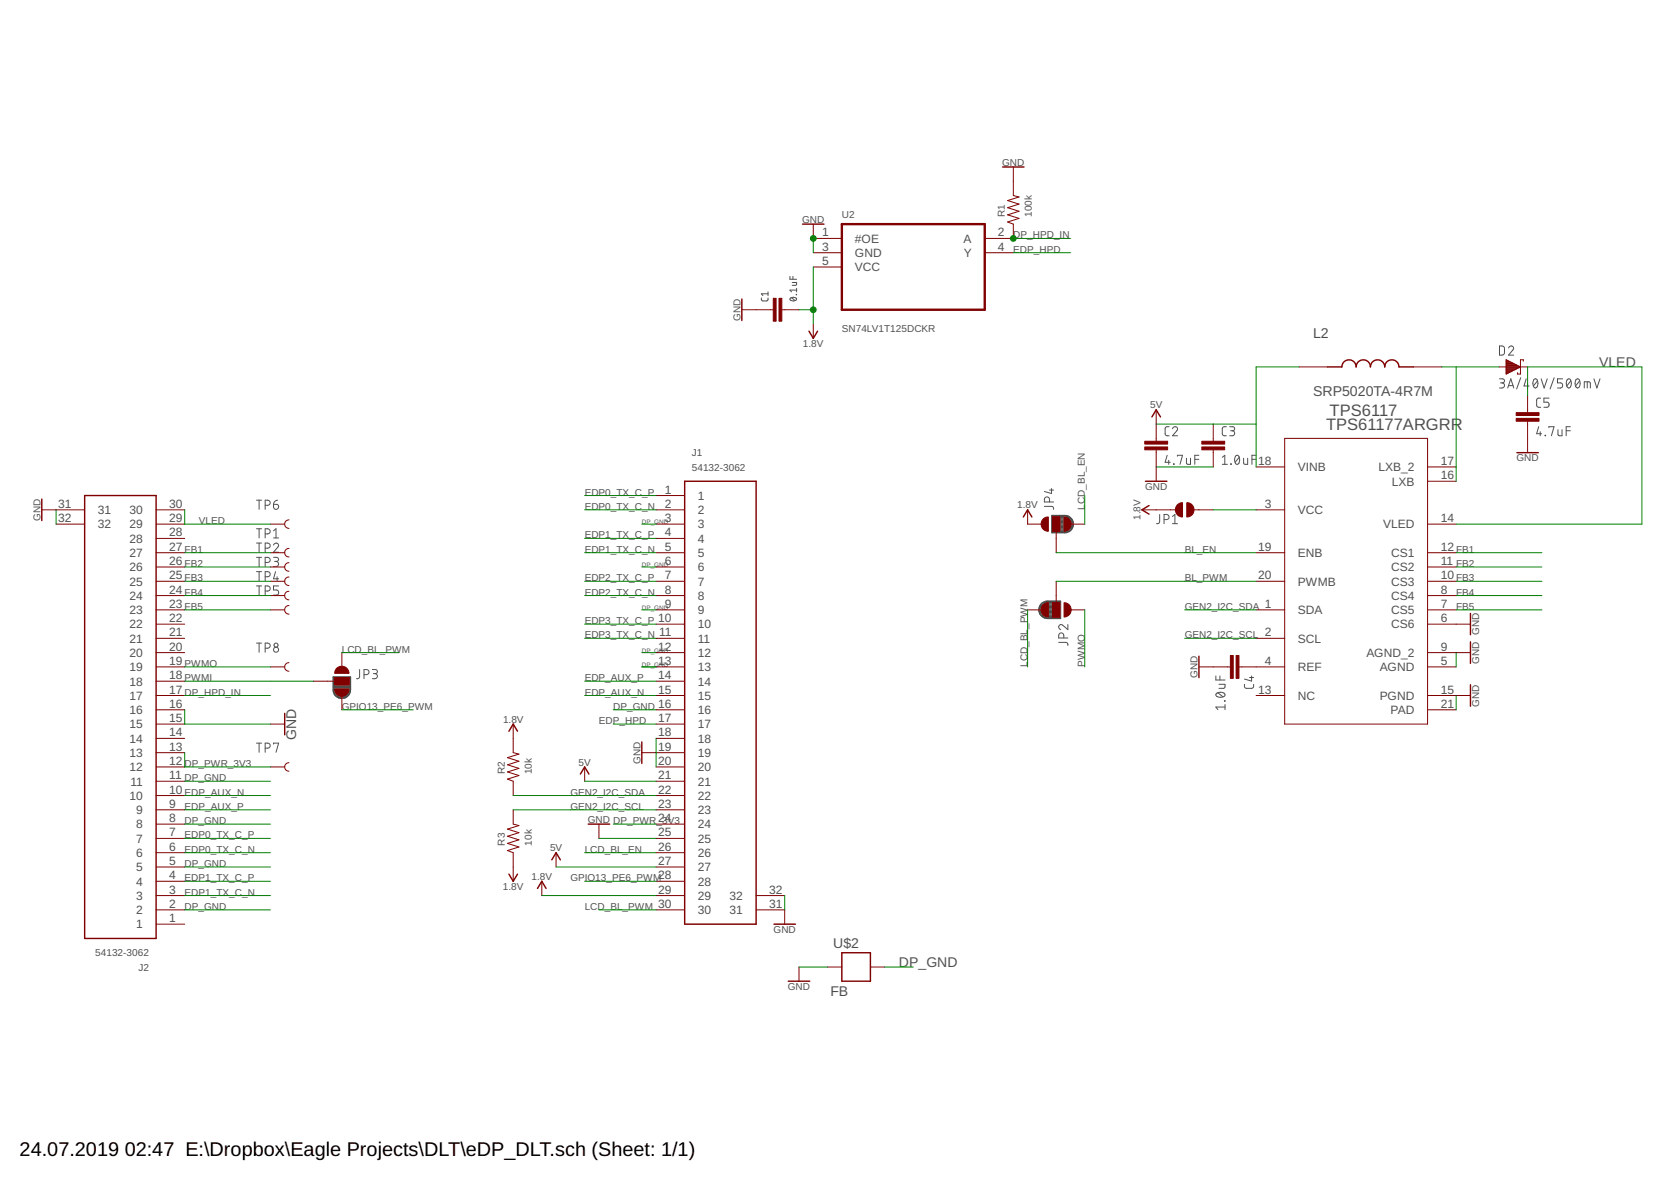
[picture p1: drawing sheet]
<svg xmlns="http://www.w3.org/2000/svg" width="297mm" height="210mm" viewBox="0 0 297 210" stroke-linecap="round" stroke-linejoin="round" font-family="sans-serif">
<g fill="none" stroke="#505050" stroke-width=".18">
<path d="M135.3 53l.1 .4 .2 .1h.8l.1-.2v-.3M136.5 51.9v.6M136.5 52.2h-1.2l.3 .3M140.4 49.1v.5h1.2M140.5 53a.77 .77 0 0 1 1.1 .2 .71 .71 0 0 1-1.2 0zM140.7 52.9l.6 .5M140.8 50.2h.8l-.1 .5h-.7M140.9 49.1v.5M141.5 52.3l.1 .1zM141.6 51.2v.7M141.6 51.6h-1.2l.3 .3M207.8 75.8l-.5 .1-.2 .3v1l.2 .2h.5"/>
<path d="M208.4 76.2a.44 .44 0 0 1 .7-.4 .44 .44 0 0 1 .1 .8l-.8 .8h.9M218 75.8l-.5 .1-.2 .3v1l.2 .2h.5M218.6 75.8h.5a.36 .36 0 0 1 .4 .4 .36 .36 0 0 1-.4 .4h-.3M219 76.6a.44 .44 0 0 1 .5 .4 .44 .44 0 0 1-.5 .4h-.4M266.6 67.3h.5a.36 .36 0 0 1 .3 .4 .36 .36 0 0 1-.3 .4h-.4M266.6 61.5h.4a.43 .43 0 0 1 .4 .4v.9l-.2 .3h-.6zM267 68.1a.46 .46 0 0 1 .4 .4 .46 .46 0 0 1-.4 .5h-.4M268 69l.6-1.7 .5 1.7M268.2 61.8a.44 .44 0 0 1 .6-.3 .44 .44 0 0 1 .1 .7l-.7 .9h.9M268.2 68.5h.8M270.3 67.1l-.7 2M271.3 67.3l-.4 1.3h.9"/>
<path d="M271.5 68.2v.8M272.7 67.4l.2-.1a.97 .97 0 0 1 0 1.7 1.03 1.03 0 0 1-.2-1.6zM273.3 67.7l-.7 .9M273.5 75.8l-.3 1.3h.8M273.8 76.7v.7M273.9 70.8h-.5l-.2 .3v1.1l.2 .1 .5 .1M274 67.3l.5 1.7 .5-1.7M274.7 77.4h.1M275.3 76v-.2h.9l-.4 1.6M275.4 70.8h-1v.7h.6a.46 .46 0 0 1 .4 .4 .46 .46 0 0 1-.4 .5h-.6M276.3 67.1l-.8 2M276.9 76.4l.1 .9 .2 .1h.5v-1"/>
<path d="M277.8 67.3h-.9v.8h.5a.46 .46 0 0 1 .4 .4 .46 .46 0 0 1-.4 .5h-.5M278.4 76.6h.7M278.6 67.4l.3-.1a.95 .95 0 0 1 0 1.7 1.01 1.01 0 0 1-.3-1.6zM279.1 75.8h-.7v1.6M279.2 67.7l-.7 .9M280.2 67.4l.2-.1a.97 .97 0 0 1 0 1.7 1.03 1.03 0 0 1-.2-1.6zM280.8 67.7l-.7 .9M281.6 69v-1.1h1l.1 1.1M282.2 67.9v1.1M283.3 67.3l.6 1.7 .5-1.7M45.6 94h.9M45.6 96.5h.9"/>
<path d="M45.6 99.1h.9M45.6 88.9h.9M46.1 88.9v1.6M46.1 94v1.6M46.1 96.5v1.6M46.1 99.1v1.6M47.1 94.9h.5a.46 .46 0 0 0 .4-.5 .46 .46 0 0 0-.4-.4h-.5v1.6M47.1 97.4h.5a.46 .46 0 0 0 .4-.4 .46 .46 0 0 0-.4-.5h-.5v1.6M47.1 100h.5a.46 .46 0 0 0 .4-.5 .46 .46 0 0 0-.4-.4h-.5v1.6M47.1 89.8h.5a.46 .46 0 0 0 .4-.4 .46 .46 0 0 0-.4-.5h-.5v1.6M48.6 96.9a.44 .44 0 0 1 .6-.4 .44 .44 0 0 1 .2 .7l-.8 .9h.9M48.6 99.1h.6a.36 .36 0 0 1 .3 .3 .36 .36 0 0 1-.3 .4h-.4"/>
<path d="M48.6 89.6h.6a.45 .45 0 0 1 .3 .5 .45 .45 0 0 1-.5 .4 .45 .45 0 0 1-.4-.4zM48.6 94.3l.5-.3v1.6M48.6 95.6h.9M49.1 99.8a.46 .46 0 0 1 .4 .4 .46 .46 0 0 1-.4 .5h-.5M49.3 88.9a.74 .74 0 0 0-.7 .7M185.7 90h1.4l.2 .2v.3M186.6 89.2v-.4a.46 .46 0 0 0-.5-.5 .46 .46 0 0 0-.4 .5v.4h1.6M186.6 87.1h.7M186.9 86.8v.9l-1.2-.3M206.1 91.4v1.5l-.2 .1-.3 .1M206.9 92.4h.5a.46 .46 0 0 0 .4-.5 .46 .46 0 0 0-.4-.5h-.5v1.7M207.5 80.9l-.4 1.3h.9"/>
<path d="M207.8 81.8v.7M208.4 93.1h.9M208.4 91.8l.5-.4v1.7M208.6 82.4l.1 .1zM209.3 81.1v-.2h.9l-.4 1.6M210.9 81.4v1l.3 .1h.4v-1.1M212.4 81.6h.7M213.1 80.9h-.7v1.6M217.3 82.5h.9M217.3 81.3l.4-.4v1.6M218.8 82.4l.1 .1zM219.7 81l.2-.1a.95 .95 0 0 1 0 1.6 1 1 0 0 1-.2-1.5z"/>
<path d="M220.3 81.3l-.7 .9M221.1 81.4v1l.2 .1h.5v-1.1M222.5 81.6h.8M223.3 80.9h-.8v1.6M45.6 101.6h.9M45.6 104.1h.9M45.6 114.3h.9M46.1 101.6v1.6M46.1 104.1v1.7M46.1 114.3v1.6M47.1 102.5h.5a.46 .46 0 0 0 .4-.4 .46 .46 0 0 0-.4-.5h-.5v1.6M47.1 105.1h.5a.46 .46 0 0 0 .4-.5 .46 .46 0 0 0-.4-.5h-.5v1.7"/>
<path d="M47.1 115.2h.5a.46 .46 0 0 0 .4-.4 .46 .46 0 0 0-.4-.5h-.5v1.6M49 101.6l-.4 1.3h.9M49.3 102.5v.7M49.5 104.1h-.9v.8h.6a.46 .46 0 0 1 .3 .4 .46 .46 0 0 1-.3 .5h-.6M63.9 119v1.4l-.2 .2h-.3M64.7 119.9h.5a.46 .46 0 0 0 .4-.4 .46 .46 0 0 0-.4-.5h-.5v1.6M66.2 119h.5a.36 .36 0 0 1 .4 .4 .36 .36 0 0 1-.4 .3h-.3M66.6 119.7a.46 .46 0 0 1 .5 .5 .46 .46 0 0 1-.5 .4h-.4M188.2 114.2h1.4l.2 .2v.3M189.1 113.4v-.5a.46 .46 0 0 0-.5-.4 .46 .46 0 0 0-.4 .4v.5h1.6M189.8 111v.9l-.9-.8a.45 .45 0 0 0-.7 .2 .45 .45 0 0 0 .4 .6M45.6 132.1h.9"/>
<path d="M46.1 132.1v1.6M47.1 133h.5a.44 .44 0 0 0 .4-.5 .44 .44 0 0 0-.4-.4h-.5v1.6M48.6 132.2v-.1h.9l-.4 1.6M216.1 120.1v.8h1.7M216.2 123.2a1.02 1.02 0 0 1 1.6 .3 .97 .97 0 0 1-1.7 0zM216.5 123.1l.9 .7M216.7 121.6h1.1l-.1 .6-.1 .1h-.9M216.9 120.1v.8M217.7 124.5l.1 .1zM217.8 125.7h-1.7l.4 .4M217.8 125.2v.9M221.2 121.6v.5l.4 .2h1l.2-.2v-.5"/>
<path d="M222.1 120.4h.7M222.5 120.1v1l-1.3-.4"/>
<circle cx="49.1" cy="114.7" r=".36"/>
<circle cx="49.1" cy="115.5" r=".46"/>
</g>
<g fill="none" stroke="#505050" stroke-width=".25">
<path d="M187 94.4h3.1M187 94.2h3.3M187 94h3.5M187 93.8h3.6M187 93.6h3.7M187 93.3h3.8M187 93.1h3.8M187 92.9h3.8M187 92.7h3.7M187 92.5h3.6M187 92.2h3.5M187 92h3.3"/>
<path d="M187 91.8h2.9M190.2 92l-.7-.3-2.5-.1v3.1h2.3a1.54 1.54 0 0 0 1.5-1.8M190.2 92l.6 .9M184.7 108.5h3.8M184.7 108.2h3.8M184.7 108.6l.1 .3M184.7 108.7h3.8M184.7 108h3.8M184.8 108.9l.3 .5M184.8 108.9h3.7M184.8 107.8h3.7M184.9 109.1h3.6"/>
<path d="M184.9 107.6h3.6M185 109.3h3.5M185.1 107.3h3.4M185.3 109.6h3.2M185.4 107.1h3.1M185.6 109.8h2.9M185.9 106.9h2.6v3h-2.6l-.4-.2-.4-.3M186.2 106.9a1.51 1.51 0 0 0-1.5 1.7M59.2 122.7h3.1M59.2 122.4h3.1M59.2 122.2h3.1M59.2 122h3.1"/>
<path d="M59.2 121.8h3.1M59.2 121.6h3.1M59.2 121.3h3.1M59.2 121.1h3.1M59.2 120.9h3.1M59.2 120.7h3.1M59.2 120.4h3.1M59.3 122.9l-.1-2.6h3.1v2.6M59.3 122.9a1.51 1.51 0 0 0 2.4 .9M59.3 122.9h3M59.3 123.1h2.9M59.4 123.3h2.7"/>
<path d="M59.6 123.5h2.4M59.8 123.8h1.9M60.2 124h1.2M62.3 122.9l-.2 .5-.4 .4"/>
</g>
<g fill="none" stroke="#800000" stroke-width=".25">
<path d="M142.7 39.8h3.8M178.2 29.7h3.8M131.9 53.1v3.9M143.8 58.9l.8 1.2 .7-1.2M204.8 74.1l.7-1.3 .8 1.3M236 65.2h2.5a1.27 1.27 0 0 1 1.3-1.2 1.27 1.27 0 0 1 1.3 1.2 1.27 1.27 0 0 1 1.2-1.2 1.27 1.27 0 0 1 1.3 1.2 1.27 1.27 0 0 1 1.3-1.2 1.27 1.27 0 0 1 1.2 1.2 1.27 1.27 0 0 1 1.3-1.2 1.27 1.27 0 0 1 1.3 1.2h2.5M7.4 88.7v3.8M15 88.1h12.7v78.7h-12.7zM121.7 85.5h12.7v78.8h-12.7zM181.9 91.9l.8-1.3 .7 1.3M203.6 85.5h3.8M204.3 89.9l-1.3 .7 1.3 .8"/>
<path d="M269.6 80.5h3.9M213.1 116.6v3.8M261.4 109v3.8M261.4 114.1v3.8M50.6 126.8v3.8M90.5 130l.7-1.3 .8 1.3M103.2 137.6l.7-1.3 .8 1.3M114.1 131.9v3.8M261.4 121.7v3.8M90.5 155.4l.7 1.2 .8-1.2M95.5 157.9l.8-1.3 .8 1.3M98.1 152.8l.7-1.2 .8 1.2"/>
<path d="M104.6 146.5h3.8M137.6 164.3h3.8M140.1 174.4h3.8M149.6 169.3h5.1v5.1h-5.1z"/>
</g>
<g fill="none" stroke="#800000" stroke-width=".18">
<path d="M144.6 39.8v2.6h5M180.1 29.7v5.1l1 .2-2 .6 2 .7-2 .6 2 .6-2 .7 2 .6-2 .7 1 .3v2.6h-5.1M131.9 55.1h5.6M139 55.1h3M144.6 44.9h5M144.6 47.5h5M144.6 57.6v2.5M175 44.9h5.1M205.5 72.8v5.6M205.5 79.9v5.6M215.7 75.4v3M215.7 79.9v3.1"/>
<path d="M228.4 77.9h25.4v50.8h-25.4zM230.9 65.2h5.1M251.2 65.2h5.1M266.5 65.2h5M267.7 63.9l2.6 1.3-2.6 1.3zM267.7 66.4h.2M267.7 66.3h.4M267.7 66.2h.7M267.7 66.1h.9M267.7 65.9h1.2M267.7 65.8h1.4M267.7 65.7h1.6"/>
<path d="M267.7 65.6h1.9M267.7 65.4h2.1M267.7 65.3h2.4M267.7 65.1h2.3M267.7 65h2.1M267.7 64.9h1.8M267.7 64.7h1.6M267.7 64.6h1.3M267.7 64.5h1.1M267.7 64.4h.9M267.7 64.2h.6M267.7 64.1h.4"/>
<path d="M267.7 64h.1M270.8 64.2v-.3h-.5v2.6h-.5v-.3M271.5 70.3v3M271.5 74.9v5.6M7.4 90.6h7.6M10 93.2h5M27.7 90.6h5.1M27.7 98.2h5.1M27.7 93.2h5.1M27.7 95.7h5.1M48.1 98.2h2.5M48.1 93.2h2.5"/>
<path d="M51.4 97.5a.76 .76 0 0 0-.8 .7 .76 .76 0 0 0 .8 .8M51.4 92.4a.76 .76 0 0 0-.8 .8 .76 .76 0 0 0 .8 .7M116.6 90.6h5.1M116.6 98.2h5.1M116.6 93.2h5.1M116.6 95.7h5.1M116.6 88.1h5.1M182.7 90.6v2.6h2.5M187.1 91.9h1.3v2.5h-1.3zM187.7 94.4v3.8M190.3 93.2h2.5M203 90.6h6"/>
<path d="M212.2 90.6h3.5M223.3 90.6h5.1M223.3 98.2h5.1M223.3 83h5.1M253.8 98.2h5M253.8 93.2h5M253.8 83h5M253.8 85.5h5M27.7 108.4h5.1M27.7 113.5h5.1M27.7 118.5h5.1M27.7 116h5.1"/>
<path d="M27.7 110.9h5.1M27.7 105.9h5.1M27.7 103.3h5.1M27.7 100.8h5.1M48.1 108.4h2.5M48.1 118.5h2.5M48.1 105.9h2.5M48.1 103.3h2.5M48.1 100.8h2.5M51.4 100a.76 .76 0 0 0-.8 .8 .76 .76 0 0 0 .8 .7M51.4 102.6a.76 .76 0 0 0-.8 .7 .76 .76 0 0 0 .8 .8M51.4 105.1a.76 .76 0 0 0-.8 .8 .76 .76 0 0 0 .8 .7"/>
<path d="M51.4 107.6a.76 .76 0 0 0-.8 .8 .76 .76 0 0 0 .8 .8M51.4 117.8a.76 .76 0 0 0-.8 .7 .76 .76 0 0 0 .8 .8M60.8 116v2.5M116.6 108.4h5.1M116.6 113.5h5.1M116.6 118.5h5.1M116.6 116h5.1M116.6 110.9h5.1M116.6 105.9h5.1M116.6 103.3h5.1M116.6 100.8h5.1M182.7 108.4h2.5"/>
<path d="M187.1 107.1h1.3v2.6h-1.3zM187.7 103.3v3.8M190.3 108.4h2.5M213.1 118.5h5.6M220.2 118.5h8.2M223.3 108.4h5.1M223.3 113.5h5.1M223.3 103.3h5.1M253.8 108.4h5M253.8 118.5h5M253.8 116h7.6M253.8 110.9h7.6"/>
<path d="M253.8 105.9h5M253.8 103.3h5M253.8 100.8h5M27.7 123.6h5.1M27.7 126.2h5.1M27.7 128.7h5.1M27.7 138.9h5.1M27.7 133.8h5.1M27.7 136.3h5.1M27.7 131.2h5.1M27.7 121.1h5.1M48.1 128.7h2.5"/>
<path d="M48.1 136.3h2.5M51.4 135.6a.76 .76 0 0 0-.8 .7 .76 .76 0 0 0 .8 .8M55.7 121.1h3.8M59.5 120.4h2.5v1.3h-2.5zM60.8 123.6v2.6M91.2 128.7v5.1l1 .2-2 .7 2 .6-2 .6 2 .7-2 .6 2 .6-2 .7 1 .4v2.5M103.9 136.3v2.6M114.1 133.8h7.6M116.6 123.6h5.1M116.6 126.2h5.1M116.6 128.7h5.1M116.6 138.9h5.1"/>
<path d="M116.6 136.3h5.1M116.6 131.2h5.1M116.6 121.1h5.1M223.3 123.6h5.1M253.8 123.6h7.6M253.8 126.2h5M27.7 159.2h5.1M27.7 154.1h5.1M27.7 149h5.1M27.7 143.9h5.1M27.7 156.6h5.1M27.7 151.6h5.1"/>
<path d="M27.7 146.5h5.1M27.7 141.4h5.1M91.2 143.9v2.6l1 .2-2 .7 2 .6-2 .6 2 .7-2 .6 2 .6-2 .7 1 .4v5M96.3 156.6v2.6M98.8 151.6v2.5M106.5 146.5v2.5M116.6 159.2h5.1M116.6 154.1h5.1M116.6 149h5.1M116.6 143.9h5.1M116.6 156.6h5.1M116.6 151.6h5.1"/>
<path d="M116.6 146.5h5.1M116.6 141.4h5.1M134.4 159.2h5.1M27.7 164.3h5.1M27.7 161.7h5.1M116.6 161.7h5.1M134.4 161.7h5.1v2.6M142 171.9v2.5M147.1 171.9h2.5M154.7 171.9h2.6"/>
</g>
<path d="M149.6 39.8h25.4v15.3h-25.4z" fill="none" stroke="#800000" stroke-width=".42"/>
<g fill="#800000" stroke="#800000" stroke-width=".18">
<path d="M138.5 53h.5v4.1h-.5z"/>
<path d="M137.5 53h.5v4.1h-.5z"/>
<path d="M203.5 79.4h4.1v.5h-4.1z"/>
<path d="M203.5 78.4h4.1v.5h-4.1z"/>
<path d="M213.6 79.4h4.1v.5h-4.1z"/>
<path d="M213.6 78.4h4.1v.5h-4.1z"/>
<path d="M218.7 116.5h.5v4.1h-.5z"/>
<path d="M219.7 116.5h.5v4.1h-.5z"/>
<path d="M269.5 74.4h4.1v.5h-4.1z"/>
<path d="M269.5 73.3h4.1v.6h-4.1z"/>
<path d="M187.1 107.1h1.3v2.6h-1.3z"/>
<path d="M59.5 120.4h2.5v1.3h-2.5z"/>
<path d="M187.1 91.9h1.3v2.5h-1.3z"/>
</g>
<g fill="#800000" stroke="#800000" stroke-width=".18">
<path d="M211 89.3a1.27 1.27 0 0 1 1.3 1.3 1.27 1.27 0 0 1-1.3 1.3z" fill-rule="evenodd"/>
<path d="M209.3 89.8l.5-.4 .4-.1v2.6a1.27 1.27 0 0 1-1.2-.8 1.27 1.27 0 0 1 .3-1.3z" fill-rule="evenodd"/>
<path d="M185.4 107.5l.5-.3 .5-.1v2.6a1.29 1.29 0 0 1-1.2-.8 1.29 1.29 0 0 1 .2-1.4z" fill-rule="evenodd"/>
<path d="M189.1 107.1a1.27 1.27 0 0 1 1.3 1.3 1.27 1.27 0 0 1-1.3 1.3z" fill-rule="evenodd"/>
<path d="M59.5 122.5h2.5a1.27 1.27 0 0 1-1.2 1.3 1.27 1.27 0 0 1-1.3-1.3z" fill-rule="evenodd"/>
<path d="M59.9 118.7a1.29 1.29 0 0 1 1.4-.2 1.29 1.29 0 0 1 .7 1.2h-2.5l.1-.5z" fill-rule="evenodd"/>
<path d="M189.1 91.9a1.27 1.27 0 0 1 1.3 1.3 1.27 1.27 0 0 1-1.3 1.2z" fill-rule="evenodd"/>
<path d="M185.4 92.3l.5-.4h.5v2.5a1.27 1.27 0 0 1-1.2-.7 1.27 1.27 0 0 1 .2-1.4z" fill-rule="evenodd"/>
</g>
<g fill="none" stroke="#008000" stroke-width=".18">
<path d="M142 55.1h2.6M144.6 42.4v2.5M144.6 47.5v10.1M180.1 42.4h10.2M180.1 44.9h10.2M205.5 75.4h17.8M230.9 65.2h-7.6v17.8M256.3 65.2h10.2M258.8 65.2v20.3M271.5 70.3v-5.1h20.4v28h-33.1M10 90.6v2.6M32.8 90.6v2.6h15.3"/>
<path d="M32.8 98.2h15.3M103.9 90.6h12.7M103.9 88.1h12.7M103.9 98.2h12.7M103.9 95.7h12.7M114.1 93.2h2.5M187.7 98.2h35.6M192.8 88.1v5.1M205.5 83h10.2M215.7 90.6h7.6M258.8 98.2h15.3M32.8 118.5h15.3"/>
<path d="M32.8 100.8h15.3M32.8 108.4h15.3M32.8 105.9h15.3M32.8 103.3h15.3M60.8 116h10.1M103.9 105.9h12.7M103.9 103.3h12.7M103.9 113.5h12.7M103.9 110.9h12.7M114.1 118.5h2.5M114.1 100.8h2.5M114.1 108.4h2.5"/>
<path d="M114.1 116h2.5M182.7 108.4v10.1M187.7 103.3h35.6M192.8 108.4v10.1M210.6 108.4h12.7M210.6 113.5h12.7M258.8 100.8h15.3M258.8 108.4h15.3M258.8 116v2.5M258.8 105.9h15.3M258.8 103.3h15.3M32.8 138.9h15.3"/>
<path d="M32.8 133.8v2.5h15.3M32.8 126.2v2.5h15.3M32.8 123.6h15.3M32.8 121.1h22.9M60.8 126.2h12.6M103.9 138.9h12.7M103.9 123.6h12.7M103.9 121.1h12.7M109 126.2h7.6M109 128.7h7.6M116.6 131.2v5.1M258.8 123.6v2.6"/>
<path d="M32.8 154.1h15.3M32.8 146.5h15.3M32.8 159.2h15.3M32.8 151.6h15.3M32.8 149h15.3M32.8 156.6h15.3M32.8 141.4h15.3M32.8 143.9h15.3M91.2 141.4h25.4M91.2 143.9h25.4M96.3 159.2h20.3M98.8 154.1h17.8"/>
<path d="M103.9 151.6h12.7M103.9 156.6h12.7M106.5 149h10.1M109 146.5h7.6M139.5 159.2v2.5M32.8 161.7h15.3M106.5 161.7h10.1M142 171.9h5.1M157.3 171.9h5"/>
</g>
<g fill="#008000" stroke="#008000" stroke-width=".18">
<circle cx="144.6" cy="55.1" r=".51"/>
<circle cx="180.1" cy="42.4" r=".51"/>
<circle cx="144.6" cy="42.4" r=".51"/>
</g>
<g font-size="3.5">
<text x="3.5" y="205.4">24.07.2019</text>
<text x="22.2" y="205.4">02:47 E:\Dropbox\Eagle Projects\DLT\eDP_DLT.sch (Sheet: 1/1)</text>
</g>
<g font-size="2.9" fill="#505050">
<text x="235.7" y="76.4">TPS61177ARGRR</text>
<text x="236.3" y="73.9">TPS6117</text>
</g>
<g font-size="2.5" fill="#505050">
<text x="233.4" y="60.1">L2</text>
<text x="284.2" y="65.2">VLED</text>
<text x="233.4" y="70.3">SRP5020TA-4R7M</text>
<text x="52.6" y="131.5" transform="rotate(-90 52.6 131.5)">GND</text>
<text x="148.1" y="168.6">U$2</text>
<text x="159.8" y="171.9">DP_GND</text>
<text x="147.6" y="176.9">FB</text>
</g>
<g font-size="2.1" fill="#505050">
<text x="146.1" y="42">1</text>
<text x="146.1" y="44.6">3</text>
<text x="146.1" y="47.1">5</text>
<text x="152" y="43.1">#OE</text>
<text x="152" y="45.7">GND</text>
<text x="171.3" y="43.1">A</text>
<text x="171.3" y="45.7">Y</text>
<text x="177.4" y="42">2</text>
<text x="177.4" y="44.6">4</text>
<text x="152" y="48.2">VCC</text>
<text x="223.7" y="82.6">18</text>
<text x="230.7" y="83.8">VINB</text>
<text x="245" y="83.8">LXB_2</text>
<text x="256.1" y="82.6">17</text>
<text x="118.2" y="87.7">1</text>
<text x="124" y="88.8">1</text>
<text x="247.4" y="86.3">LXB</text>
<text x="256.1" y="85.2">16</text>
<text x="10.3" y="90.3">31</text>
<text x="10.3" y="92.8">32</text>
<text x="17.4" y="91.4">31</text>
<text x="17.4" y="93.9">32</text>
<text x="23" y="93.9">29</text>
<text x="23" y="91.4">30</text>
<text x="30.1" y="92.8">29</text>
<text x="30.1" y="95.3">28</text>
<text x="30.1" y="90.3">30</text>
<text x="118.2" y="92.8">3</text>
<text x="118.2" y="90.3">2</text>
<text x="118.2" y="95.3">4</text>
<text x="124" y="93.9">3</text>
<text x="124" y="91.4">2</text>
<text x="224.9" y="90.3">3</text>
<text x="230.7" y="91.4">VCC</text>
<text x="245.9" y="93.9">VLED</text>
<text x="256.1" y="92.8">14</text>
<text x="23" y="99">27</text>
<text x="23" y="101.5">26</text>
<text x="23" y="96.5">28</text>
<text x="30.1" y="97.9">27</text>
<text x="30.1" y="100.4">26</text>
<text x="118.2" y="97.9">5</text>
<text x="118.2" y="100.4">6</text>
<text x="124" y="99">5</text>
<text x="124" y="96.5">4</text>
<text x="124" y="101.5">6</text>
<text x="223.7" y="97.9">19</text>
<text x="230.7" y="99">ENB</text>
<text x="247.3" y="101.5">CS2</text>
<text x="247.3" y="99">CS1</text>
<text x="256.1" y="100.4">11</text>
<text x="256.1" y="97.9">12</text>
<text x="23" y="104.1">25</text>
<text x="23" y="106.6">24</text>
<text x="30.1" y="103">25</text>
<text x="30.1" y="105.5">24</text>
<text x="118.2" y="103">7</text>
<text x="118.2" y="105.5">8</text>
<text x="124" y="104.1">7</text>
<text x="124" y="106.6">8</text>
<text x="223.7" y="103">20</text>
<text x="230.7" y="104.1">PWMB</text>
<text x="247.3" y="106.6">CS4</text>
<text x="247.3" y="104.1">CS3</text>
<text x="256.1" y="105.5">8</text>
<text x="256.1" y="103">10</text>
<text x="23" y="109.1">23</text>
<text x="23" y="111.7">22</text>
<text x="30.1" y="113.1">21</text>
<text x="30.1" y="108">23</text>
<text x="30.1" y="110.6">22</text>
<text x="117" y="110.6">10</text>
<text x="117.2" y="113.1">11</text>
<text x="118.2" y="108">9</text>
<text x="124" y="109.1">9</text>
<text x="124" y="111.7">10</text>
<text x="224.9" y="108">1</text>
<text x="224.9" y="113.1">2</text>
<text x="230.7" y="109.1">SDA</text>
<text x="247.3" y="111.7">CS6</text>
<text x="247.3" y="109.1">CS5</text>
<text x="256.1" y="110.6">6</text>
<text x="256.1" y="108">7</text>
<text x="23" y="119.3">19</text>
<text x="23" y="114.2">21</text>
<text x="23" y="116.8">20</text>
<text x="30.1" y="118.2">19</text>
<text x="30.1" y="115.6">20</text>
<text x="117" y="118.2">13</text>
<text x="117" y="115.6">12</text>
<text x="124" y="114.2">11</text>
<text x="124" y="119.3">13</text>
<text x="124" y="116.8">12</text>
<text x="224.9" y="118.2">4</text>
<text x="230.7" y="114.2">SCL</text>
<text x="230.7" y="119.3">REF</text>
<text x="242.9" y="116.8">AGND_2</text>
<text x="245.3" y="119.3">AGND</text>
<text x="256.1" y="115.6">9</text>
<text x="256.1" y="118.2">5</text>
<text x="23" y="124.4">17</text>
<text x="23" y="121.8">18</text>
<text x="30.1" y="123.3">17</text>
<text x="30.1" y="125.8">16</text>
<text x="30.1" y="120.7">18</text>
<text x="117" y="123.3">15</text>
<text x="117" y="120.7">14</text>
<text x="117" y="125.8">16</text>
<text x="124" y="124.4">15</text>
<text x="124" y="121.8">14</text>
<text x="223.7" y="123.3">13</text>
<text x="230.7" y="124.4">NC</text>
<text x="245.3" y="124.4">PGND</text>
<text x="256.1" y="123.3">15</text>
<text x="256.1" y="125.8">21</text>
<text x="23" y="129.5">15</text>
<text x="23" y="132">14</text>
<text x="23" y="126.9">16</text>
<text x="30.1" y="128.3">15</text>
<text x="30.1" y="130.9">14</text>
<text x="117" y="128.3">17</text>
<text x="117" y="130.9">18</text>
<text x="124" y="129.5">17</text>
<text x="124" y="126.9">16</text>
<text x="124" y="132">18</text>
<text x="247.2" y="126.9">PAD</text>
<text x="23" y="134.5">13</text>
<text x="23" y="137.1">12</text>
<text x="30.1" y="133.4">13</text>
<text x="30.1" y="136">12</text>
<text x="117" y="133.4">19</text>
<text x="117" y="136">20</text>
<text x="124" y="134.5">19</text>
<text x="124" y="137.1">20</text>
<text x="23" y="142.2">10</text>
<text x="23.2" y="139.6">11</text>
<text x="30.1" y="143.6">9</text>
<text x="30.1" y="138.5">11</text>
<text x="30.1" y="141">10</text>
<text x="117" y="138.5">21</text>
<text x="117" y="143.6">23</text>
<text x="117" y="141">22</text>
<text x="124" y="139.6">21</text>
<text x="124" y="142.2">22</text>
<text x="24.2" y="149.8">7</text>
<text x="24.2" y="144.7">9</text>
<text x="24.2" y="147.2">8</text>
<text x="30.1" y="148.7">7</text>
<text x="30.1" y="146.1">8</text>
<text x="117" y="148.7">25</text>
<text x="117" y="146.1">24</text>
<text x="124" y="144.7">23</text>
<text x="124" y="149.8">25</text>
<text x="124" y="147.2">24</text>
<text x="24.2" y="154.9">5</text>
<text x="24.2" y="152.3">6</text>
<text x="30.1" y="153.7">5</text>
<text x="30.1" y="151.2">6</text>
<text x="117" y="153.7">27</text>
<text x="117" y="151.2">26</text>
<text x="124" y="154.9">27</text>
<text x="124" y="152.3">26</text>
<text x="24.2" y="159.9">3</text>
<text x="24.2" y="157.4">4</text>
<text x="30.1" y="158.8">3</text>
<text x="30.1" y="161.4">2</text>
<text x="30.1" y="156.3">4</text>
<text x="117" y="158.8">29</text>
<text x="117" y="156.3">28</text>
<text x="117" y="161.4">30</text>
<text x="124" y="159.9">29</text>
<text x="124" y="157.4">28</text>
<text x="129.7" y="159.9">32</text>
<text x="136.7" y="161.4">31</text>
<text x="136.7" y="158.8">32</text>
<text x="24.2" y="165">1</text>
<text x="24.2" y="162.5">2</text>
<text x="30.1" y="163.9">1</text>
<text x="124" y="162.5">30</text>
<text x="129.7" y="162.5">31</text>
</g>
<g font-size="1.8" fill="#505050">
<text x="178.1" y="29.4">GND</text>
<text x="142.6" y="39.6">GND</text>
<text x="149.6" y="38.8">U2</text>
<text x="178.6" y="38.6" transform="rotate(-90 178.6 38.6)">R1</text>
<text x="183.4" y="38.6" transform="rotate(-90 183.4 38.6)">100k</text>
<text x="180.1" y="42.4">DP_HPD_IN</text>
<text x="180.1" y="44.9">EDP_HPD</text>
<text x="131.6" y="57.1" transform="rotate(-90 131.6 57.1)">GND</text>
<text x="149.6" y="59.1">SN74LV1T125DCKR</text>
<text x="142.7" y="61.7">1.8V</text>
<text x="204.4" y="72.6">5V</text>
<text x="123" y="83.6">54132-3062</text>
<text x="123" y="81.1">J1</text>
<text x="269.6" y="82">GND</text>
<text x="103.9" y="88.1">EDP0_TX_C_P</text>
<text x="203.5" y="87.1">GND</text>
<text x="7.2" y="92.6" transform="rotate(-90 7.2 92.6)">GND</text>
<text x="35.4" y="93.1">VLED</text>
<text x="103.9" y="90.6">EDP0_TX_C_N</text>
<text x="103.9" y="95.7">EDP1_TX_C_P</text>
<text x="180.8" y="90.4">1.8V</text>
<text x="192.8" y="90.6" transform="rotate(-90 192.8 90.6)">LCD_BL_EN</text>
<text x="202.7" y="92.4" transform="rotate(-90 202.7 92.4)">1.8V</text>
<text x="32.8" y="100.8">FB2</text>
<text x="32.8" y="98.2">FB1</text>
<text x="103.9" y="98.2">EDP1_TX_C_N</text>
<text x="210.6" y="98.2">BL_EN</text>
<text x="258.9" y="100.8">FB2</text>
<text x="258.9" y="98.2">FB1</text>
<text x="32.8" y="105.8">FB4</text>
<text x="32.8" y="103.3">FB3</text>
<text x="103.9" y="105.8">EDP2_TX_C_N</text>
<text x="103.9" y="103.3">EDP2_TX_C_P</text>
<text x="210.6" y="103.3">BL_PWM</text>
<text x="258.9" y="105.8">FB4</text>
<text x="258.9" y="103.3">FB3</text>
<text x="32.8" y="108.4">FB5</text>
<text x="103.9" y="113.5">EDP3_TX_C_N</text>
<text x="103.9" y="110.9">EDP3_TX_C_P</text>
<text x="210.6" y="113.5">GEN2_I2C_SCL</text>
<text x="210.6" y="108.4">GEN2_I2C_SDA</text>
<text x="258.9" y="108.4">FB5</text>
<text x="32.8" y="118.5">PWMO</text>
<text x="60.8" y="116">LCD_BL_PWM</text>
<text x="182.7" y="118.5" transform="rotate(-90 182.7 118.5)">LCD_BL_PWM</text>
<text x="192.8" y="118.5" transform="rotate(-90 192.8 118.5)">PWMO</text>
<text x="262.9" y="118" transform="rotate(-90 262.9 118)">GND GND</text>
<text x="32.8" y="123.6">DP_HPD_IN</text>
<text x="32.8" y="121.1">PWMI</text>
<text x="103.9" y="123.6">EDP_AUX_N</text>
<text x="103.9" y="121.1">EDP_AUX_P</text>
<text x="212.9" y="120.5" transform="rotate(-90 212.9 120.5)">GND</text>
<text x="262.9" y="125.6" transform="rotate(-90 262.9 125.6)">GND</text>
<text x="60.8" y="126.2">GPIO13_PE6_PWM</text>
<text x="89.4" y="128.4">1.8V</text>
<text x="106.5" y="128.7">EDP_HPD</text>
<text x="109" y="126.2">DP_GND</text>
<text x="32.8" y="136.3">DP_PWR_3V3</text>
<text x="89.7" y="137.6" transform="rotate(-90 89.7 137.6)">R2</text>
<text x="94.5" y="137.6" transform="rotate(-90 94.5 137.6)">10k</text>
<text x="102.9" y="136.1">5V</text>
<text x="113.8" y="135.8" transform="rotate(-90 113.8 135.8)">GND</text>
<text x="32.8" y="138.9">DP_GND</text>
<text x="32.8" y="141.4">EDP_AUX_N</text>
<text x="32.8" y="143.9">EDP_AUX_P</text>
<text x="101.4" y="143.9">GEN2_I2C_SCL</text>
<text x="101.4" y="141.4">GEN2_I2C_SDA</text>
<text x="32.8" y="146.5">DP_GND</text>
<text x="32.8" y="149">EDP0_TX_C_P</text>
<text x="104.5" y="146.2">GND DP_PWR_3V3</text>
<text x="32.8" y="154.1">DP_GND</text>
<text x="32.8" y="151.6">EDP0_TX_C_N</text>
<text x="89.7" y="150.3" transform="rotate(-90 89.7 150.3)">R3</text>
<text x="94.5" y="150.3" transform="rotate(-90 94.5 150.3)">10k</text>
<text x="97.8" y="151.3">5V</text>
<text x="103.9" y="151.6">LCD_BL_EN</text>
<text x="32.8" y="161.7">DP_GND</text>
<text x="32.8" y="159.2">EDP1_TX_C_N</text>
<text x="32.8" y="156.6">EDP1_TX_C_P</text>
<text x="89.4" y="158.2">1.8V</text>
<text x="94.5" y="156.4">1.8V</text>
<text x="101.4" y="156.6">GPIO13_PE6_PWM</text>
<text x="103.9" y="161.7">LCD_BL_PWM</text>
<text x="137.5" y="165.8">GND</text>
<text x="16.9" y="170">54132-3062</text>
<text x="24.6" y="172.5">J2</text>
<text x="140.1" y="175.9">GND</text>
</g>
<g font-size="1.1" fill="#505050">
<text x="114.1" y="93.1">DP_GND</text>
<text x="114.1" y="100.8">DP_GND</text>
<text x="114.1" y="108.4">DP_GND</text>
<text x="114.1" y="118.5">DP_GND</text>
<text x="114.1" y="116">DP_GND</text>
</g>
</svg>
